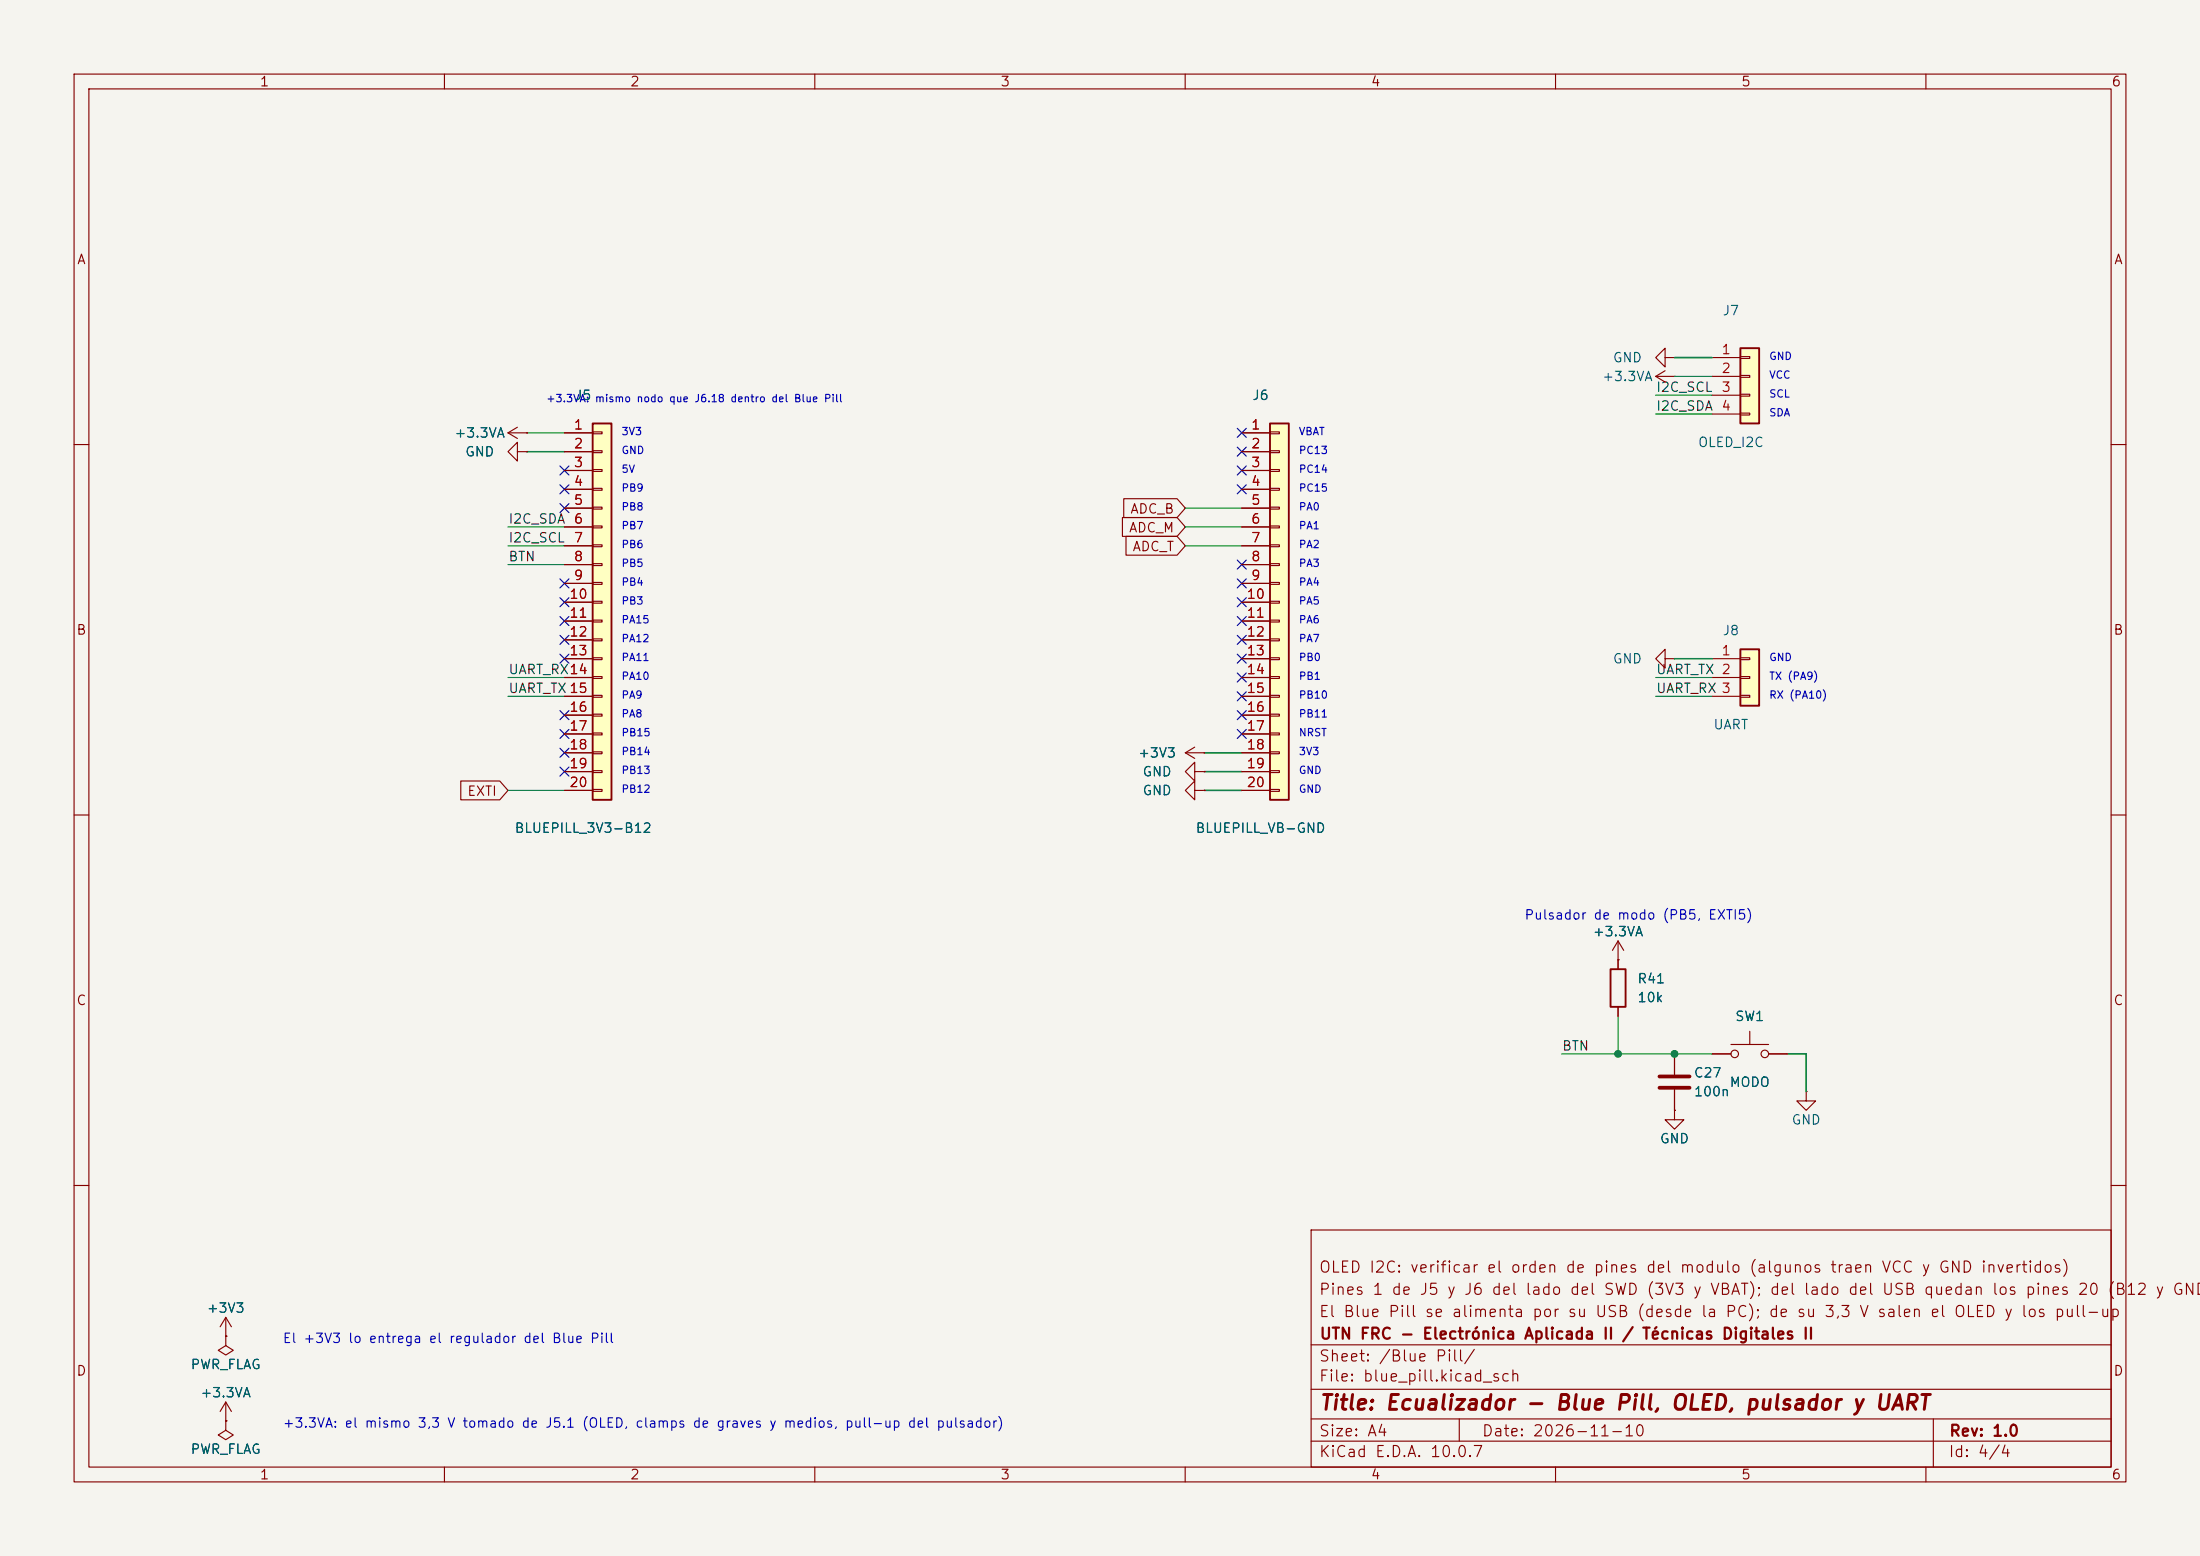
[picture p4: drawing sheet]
<svg xmlns="http://www.w3.org/2000/svg" width="297mm" height="210mm" viewBox="0 0 297 210" stroke-linecap="round" stroke-linejoin="round" font-family="sans-serif">
<path d="M0 0h297v210h-297z" fill="#f5f4ef" stroke="#f5f4ef" stroke-width=".14"/>
<g fill="none" stroke="#840000" stroke-width=".15">
<path d="M10 10h277v190h-277zM12 12h273v186h-273zM60 10v2M110 10v2M160 10v2M210 10v2M260 10v2M223.5 50.8l1.3 .8M223.5 50.8h2.6M224.8 50l-1.3 .8M226.1 50.8h.1M10 60h2"/>
<path d="M285 60h2M10 110h2M285 110h2M218.4 129.5h.1M218.4 127l-.7 1.3M218.4 127l.8 1.3M218.4 127v2.5M10 160h2M177 166h108v32h-108zM285 160h2M30.5 191.8v1.2l1 .7-1 .6-1-.6 1-.7M30.5 191.8h.1"/>
<path d="M30.5 180.3v1.3l1 .6-1 .7-1-.7 1-.6M30.5 180.3h.1M60 198v2M110 198v2M160 198v2M177 194.5h108M177 191.5h108M177 187.5h108M177 181.5h108M197 191.5v3M210 198v2M260 198v2"/>
<path d="M261 191.5v6.5"/>
</g>
<path d="M234.9 87.6h2.6v7.7h-2.6z" fill="#ffffc2"/>
<path d="M234.9 87.6h2.6v7.7h-2.6z" fill="none" stroke="#840000" stroke-width=".25"/>
<path d="M224.8 48.3v-1.3l-1.3 1.3 1.3 1.2v-1.2h1.3M226.1 48.3h.1M224.8 88.9v-1.3l-1.3 1.3 1.3 1.3v-1.3h1.3M226.1 88.9h.1M231.1 88.9h3.8M231.1 91.4h3.8M231.1 94h3.8M234.9 88.8h1.3v.2h-1.3zM234.9 91.3h1.3v.3h-1.3zM234.9 93.9h1.3v.2h-1.3z" fill="none" stroke="#840000" stroke-width=".15"/>
<path d="M80 57.2h2.5v50.8h-2.5z" fill="#ffffc2"/>
<path d="M80 57.2h2.5v50.8h-2.5zM217.4 130.8h2.1v5.1h-2.1z" fill="none" stroke="#840000" stroke-width=".25"/>
<g fill="none" stroke="#840000" stroke-width=".15">
<path d="M68.6 58.4h2.5M68.6 58.4l1.2 .8M69.8 57.7l-1.2 .7M71.1 58.4h.1M76.2 58.4h3.8M80 58.3h1.3v.2h-1.3zM69.8 61v-1.3l-1.2 1.3 1.2 1.2v-1.2h1.3M71.1 61h.1M76.2 61h3.8M76.2 63.5h3.8M76.2 66h3.8M76.2 68.6h3.8"/>
<path d="M76.2 71.1h3.8M76.2 73.7h3.8M76.2 76.2h3.8M76.2 78.7h3.8M80 60.8h1.3v.3h-1.3zM80 63.4h1.3v.2h-1.3zM80 65.9h1.3v.3h-1.3zM80 68.5h1.3v.2h-1.3zM80 71h1.3v.2h-1.3zM80 73.5h1.3v.3h-1.3zM80 76.1h1.3v.2h-1.3zM80 78.6h1.3v.3h-1.3z"/>
<path d="M76.2 81.3h3.8M76.2 83.8h3.8M76.2 86.4h3.8M76.2 88.9h3.8M76.2 91.4h3.8M76.2 94h3.8M76.2 96.5h3.8M76.2 99.1h3.8M80 81.2h1.3v.2h-1.3zM80 83.7h1.3v.2h-1.3zM80 86.2h1.3v.3h-1.3zM80 88.8h1.3v.2h-1.3z"/>
<path d="M80 91.3h1.3v.3h-1.3zM80 93.9h1.3v.2h-1.3zM80 96.4h1.3v.2h-1.3zM80 98.9h1.3v.3h-1.3zM76.2 101.6h3.8M76.2 104.1h3.8M76.2 106.7h3.8M80 101.5h1.3v.2h-1.3zM80 104h1.3v.3h-1.3zM80 106.6h1.3v.2h-1.3zM218.4 129.5v1.3M218.4 135.9v1.3"/>
<path d="M30.5 177.8l-.8 1.3M30.5 177.8l.7 1.3M30.5 177.8v2.5M30.5 180.3h.1M30.5 191.8h.1M30.5 189.2v2.6M30.5 189.2l-.8 1.3M30.5 189.2l.7 1.3"/>
</g>
<path d="M171.4 57.2h2.6v50.8h-2.6z" fill="#ffffc2"/>
<path d="M171.4 57.2h2.6v50.8h-2.6z" fill="none" stroke="#840000" stroke-width=".25"/>
<g fill="none" stroke="#840000" stroke-width=".15">
<path d="M167.6 58.4h3.8M171.4 58.3h1.3v.2h-1.3zM167.6 61h3.8M167.6 63.5h3.8M167.6 66h3.8M167.6 68.6h3.8M167.6 71.1h3.8M167.6 73.7h3.8M167.6 76.2h3.8M167.6 78.7h3.8M171.4 60.8h1.3v.3h-1.3zM171.4 63.4h1.3v.2h-1.3z"/>
<path d="M171.4 65.9h1.3v.3h-1.3zM171.4 68.5h1.3v.2h-1.3zM171.4 71h1.3v.2h-1.3zM171.4 73.5h1.3v.3h-1.3zM171.4 76.1h1.3v.2h-1.3zM171.4 78.6h1.3v.3h-1.3zM167.6 81.3h3.8M167.6 83.8h3.8M167.6 86.4h3.8M167.6 88.9h3.8M167.6 91.4h3.8M167.6 94h3.8"/>
<path d="M167.6 96.5h3.8M167.6 99.1h3.8M171.4 81.2h1.3v.2h-1.3zM171.4 83.7h1.3v.2h-1.3zM171.4 86.2h1.3v.3h-1.3zM171.4 88.8h1.3v.2h-1.3zM171.4 91.3h1.3v.3h-1.3zM171.4 93.9h1.3v.2h-1.3zM171.4 96.4h1.3v.2h-1.3zM171.4 98.9h1.3v.3h-1.3zM167.6 101.6h3.8M167.6 104.1h3.8"/>
<path d="M167.6 106.7h3.8M171.4 101.5h1.3v.2h-1.3zM171.4 104h1.3v.3h-1.3zM171.4 106.6h1.3v.2h-1.3z"/>
</g>
<path d="M234.9 47h2.6v10.2h-2.6z" fill="#ffffc2"/>
<path d="M234.9 47h2.6v10.2h-2.6z" fill="none" stroke="#840000" stroke-width=".25"/>
<g fill="none" stroke="#840000" stroke-width=".15">
<path d="M71.1 58.4h.1M76.2 58.4h3.8M167.6 58.4h3.8M231.1 48.3h3.8M231.1 50.8h3.8M231.1 53.3h3.8M231.1 55.9h3.8M234.9 48.1h1.3v.3h-1.3zM234.9 50.7h1.3v.2h-1.3zM234.9 53.2h1.3v.3h-1.3zM234.9 55.8h1.3v.2h-1.3zM71.1 61h.1"/>
<path d="M76.2 61h3.8M76.2 63.5h3.8M76.2 66h3.8M76.2 68.6h3.8M76.2 71.1h3.8M76.2 73.7h3.8M76.2 76.2h3.8M76.2 78.7h3.8M151.5 69.8h7.4l1.1 1.3-1.1 1.3h-7.4zM151.7 67.3h7.2l1.1 1.3-1.1 1.3h-7.2zM152 72.4h6.9l1.1 1.3-1.1 1.2h-6.9zM167.6 61h3.8"/>
<path d="M167.6 63.5h3.8M167.6 66h3.8M167.6 68.6h3.8M167.6 71.1h3.8M167.6 73.7h3.8M167.6 76.2h3.8M167.6 78.7h3.8M76.2 81.3h3.8M76.2 83.8h3.8M76.2 86.4h3.8M76.2 88.9h3.8M76.2 91.4h3.8"/>
<path d="M76.2 94h3.8M76.2 96.5h3.8M76.2 99.1h3.8M167.6 81.3h3.8M167.6 83.8h3.8M167.6 86.4h3.8M167.6 88.9h3.8M167.6 91.4h3.8M167.6 94h3.8M167.6 96.5h3.8M167.6 99.1h3.8M62.2 105.4h5.3l1.1 1.3-1.1 1.3h-5.3z"/>
<path d="M76.2 101.6h3.8M76.2 104.1h3.8M76.2 106.7h3.8M160 101.6l1.3 .8M160 101.6h2.6M161.3 104.1v-1.2l-1.3 1.2 1.3 1.3v-1.3h1.3M161.3 106.7v-1.3l-1.3 1.3 1.3 1.3v-1.3h1.3M161.3 100.8l-1.3 .8M162.6 101.6h.1M162.6 104.1h.1M162.6 106.7h.1M167.6 101.6h3.8"/>
<path d="M167.6 104.1h3.8M167.6 106.7h3.8M218.4 129.5h.1M218.4 129.5v1.3M218.4 135.9v1.3M236.2 139.2v1.8M226.1 149.9v1.2h1.2l-1.2 1.3-1.3-1.3h1.3M226.1 149.9h.1M226.1 142.2v2.8M226.1 147.1v2.8M231.1 142.2h2.6M233.7 141h5.1"/>
<path d="M238.8 142.2h2.5M243.8 147.3v1.3h1.3l-1.3 1.3-1.2-1.3h1.2M243.8 147.3h.1M30.5 191.8h.1M30.5 180.3h.1"/>
<circle cx="234.2" cy="142.2" r=".51"/>
<circle cx="238.3" cy="142.2" r=".51"/>
</g>
<path d="M224 145.3h4.1M224 146.8h4.1" fill="none" stroke="#840000" stroke-width=".51"/>
<g fill="none" stroke="#009600" stroke-width=".15">
<path d="M71.1 58.4h5.1M223.5 55.9h7.6M223.5 53.3h7.6M226.1 50.8h5M68.6 73.7h7.6M68.6 71.1h7.6M68.6 76.2h7.6M160 73.7h7.6M160 71.1h7.6M160 68.6h7.6M68.6 91.4h7.6M68.6 94h7.6"/>
<path d="M223.5 91.4h7.6M223.5 94h7.6M68.6 106.7h7.6M218.4 137.2v5M210.8 142.2h20.3"/>
</g>
<path d="M226.1 48.3h5M71.1 61h5.1M226.1 88.9h5M162.6 106.7h5M162.6 104.1h5M162.6 101.6h5M241.3 142.2h2.5v5.1" fill="none" stroke="#009600" stroke-width=".2"/>
<g fill="none" stroke="#000084" stroke-width=".15">
<path d="M167 57.8l1.2 1.2M168.2 57.8l-1.2 1.2M75.6 78.1l1.2 1.2M75.6 62.9l1.2 1.2M75.6 65.4l1.2 1.2M75.6 68l1.2 1.2M76.8 78.1l-1.2 1.2M76.8 62.9l-1.2 1.2M76.8 65.4l-1.2 1.2M76.8 68l-1.2 1.2M167 65.4l1.2 1.2M167 60.4l1.2 1.2"/>
<path d="M167 75.6l1.2 1.2M167 78.1l1.2 1.2M167 62.9l1.2 1.2M168.2 65.4l-1.2 1.2M168.2 60.4l-1.2 1.2M168.2 75.6l-1.2 1.2M168.2 78.1l-1.2 1.2M168.2 62.9l-1.2 1.2M75.6 80.7l1.2 1.2M75.6 83.2l1.2 1.2M75.6 85.8l1.2 1.2M75.6 88.3l1.2 1.2"/>
<path d="M75.6 95.9l1.2 1.2M75.6 98.5l1.2 1.2M76.8 80.7l-1.2 1.2M76.8 83.2l-1.2 1.2M76.8 85.8l-1.2 1.2M76.8 88.3l-1.2 1.2M76.8 95.9l-1.2 1.2M76.8 98.5l-1.2 1.2M167 80.7l1.2 1.2M167 83.2l1.2 1.2M167 85.8l1.2 1.2M167 88.3l1.2 1.2"/>
<path d="M167 90.8l1.2 1.2M167 93.4l1.2 1.2M167 95.9l1.2 1.2M167 98.5l1.2 1.2M168.2 80.7l-1.2 1.2M168.2 83.2l-1.2 1.2M168.2 85.8l-1.2 1.2M168.2 88.3l-1.2 1.2M168.2 90.8l-1.2 1.2M168.2 93.4l-1.2 1.2M168.2 95.9l-1.2 1.2M168.2 98.5l-1.2 1.2"/>
<path d="M75.6 101l1.2 1.2M75.6 103.5l1.2 1.2M76.8 101l-1.2 1.2M76.8 103.5l-1.2 1.2"/>
</g>
<g fill="#009600" stroke="#009600" stroke-width=".14">
<circle cx="218.4" cy="142.2" r=".46"/>
<circle cx="226.1" cy="142.2" r=".46"/>
</g>
<text font-size="2" fill="#840000" x="178" y="190.8">Title: Ecualizador - Blue Pill, OLED, pulsador y UART</text>
<g font-size="1.5" fill="#840000">
<text x="178" y="172.1">OLED I2C: verificar el orden de pines del modulo (algunos traen VCC y GND invertidos)</text>
<text x="178" y="178.1">El Blue Pill se alimenta por su USB (desde la PC); de su 3,3 V salen el OLED y los pull-up</text>
<text x="178" y="175.1">Pines 1 de J5 y J6 del lado del SWD (3V3 y VBAT); del lado del USB quedan los pines 20 (B12 y GND)</text>
<text x="178" y="184.1">Sheet: /Blue Pill/</text>
<text x="178" y="181.1">UTN FRC - Electrónica Aplicada II / Técnicas Digitales II</text>
<text x="178" y="186.8">File: blue_pill.kicad_sch</text>
<text x="178" y="197">KiCad E.D.A. 10.0.7</text>
<text x="178" y="194.2">Size: A4</text>
<text x="200" y="194.2">Date: 2026-11-10</text>
<text x="263" y="197">Id: 4/4</text>
<text x="263" y="194.2">Rev: 1.0</text>
</g>
<g font-size="1.3" fill="#840000">
<text x="35" y="12">1</text>
<text x="85" y="12">2</text>
<text x="135" y="12">3</text>
<text x="185" y="12">4</text>
<text x="235" y="12">5</text>
<text x="285" y="12">6</text>
<text x="10.3" y="36">A</text>
<text x="285.3" y="36">A</text>
<text x="152.5" y="69.6">ADC_B</text>
<text x="152.3" y="72.2">ADC_M</text>
<text x="152.8" y="74.7">ADC_T</text>
<text x="10.2" y="86">B</text>
<text x="285.2" y="86">B</text>
<text x="63" y="107.7">EXTI</text>
<text x="10.2" y="136">C</text>
<text x="285.2" y="136">C</text>
<text x="10.2" y="186">D</text>
<text x="285.2" y="186">D</text>
<text x="35" y="200">1</text>
<text x="85" y="200">2</text>
<text x="135" y="200">3</text>
<text x="185" y="200">4</text>
<text x="235" y="200">5</text>
<text x="285" y="200">6</text>
</g>
<g font-size="1.3" fill="#006464">
<text x="232.5" y="42.9">J7</text>
<text x="216.2" y="51.8">+3.3VA</text>
<text x="217.6" y="49.2">GND</text>
<text x="61.3" y="59.4">+3.3VA</text>
<text x="77.5" y="54.3">J5</text>
<text x="169" y="54.3">J6</text>
<text x="62.7" y="61.9">GND</text>
<text x="229.1" y="60.7">OLED_I2C</text>
<text x="217.6" y="89.9">GND</text>
<text x="232.5" y="86.1">J8</text>
<text x="231.2" y="98.8">UART</text>
<text x="153.5" y="102.6">+3V3</text>
<text x="154.1" y="105.1">GND</text>
<text x="154.1" y="107.6">GND</text>
<text x="69.4" y="112.7">BLUEPILL_3V3-B12</text>
<text x="161.3" y="112.7">BLUEPILL_VB-GND</text>
<text x="214.9" y="126.7">+3.3VA</text>
<text x="221" y="133">R41</text>
<text x="221" y="135.6">10k</text>
<text x="234.2" y="138.1">SW1</text>
<text x="228.6" y="145.7">C27</text>
<text x="228.6" y="148.3">100n</text>
<text x="233.4" y="147">MODO</text>
<text x="224" y="154.6">GND</text>
<text x="241.8" y="152.1">GND</text>
<text x="27.8" y="177.5">+3V3</text>
<text x="25.6" y="185.1">PWR_FLAG</text>
<text x="27" y="188.9">+3.3VA</text>
<text x="25.6" y="196.5">PWR_FLAG</text>
</g>
<g font-size="1.3" fill="#0f0f0f">
<text x="223.5" y="53.2">I2C_SCL</text>
<text x="223.5" y="55.8">I2C_SDA</text>
<text x="68.6" y="71">I2C_SDA</text>
<text x="68.6" y="73.5">I2C_SCL</text>
<text x="68.6" y="76.1">BTN</text>
<text x="68.6" y="93.9">UART_TX15</text>
<text x="68.6" y="91.3">UART_RX14</text>
<text x="223.5" y="91.3">UART_TX 2</text>
<text x="223.5" y="93.9">UART_RX 3</text>
<text x="210.8" y="142.1">BTN</text>
</g>
<g font-size="1.3" fill="#a90000">
<text x="232.3" y="48.1">1</text>
<text x="232.3" y="50.7">2</text>
<text x="232.3" y="53.2">3</text>
<text x="77.4" y="58.3">1</text>
<text x="168.8" y="58.3">1</text>
<text x="232.3" y="55.7">4</text>
<text x="77.4" y="60.8">2</text>
<text x="77.4" y="63.4">3</text>
<text x="77.4" y="65.9">4</text>
<text x="168.8" y="60.8">2</text>
<text x="168.8" y="63.4">3</text>
<text x="168.8" y="65.9">4</text>
<text x="77.4" y="68.4">5</text>
<text x="77.4" y="71">6</text>
<text x="168.8" y="68.4">5</text>
<text x="168.8" y="71">6</text>
<text x="77.4" y="73.5">7</text>
<text x="77.4" y="76.1">8</text>
<text x="168.8" y="73.5">7</text>
<text x="168.8" y="76.1">8</text>
<text x="76.8" y="81.1">10</text>
<text x="76.8" y="83.7">11</text>
<text x="77.4" y="78.6">9</text>
<text x="168.2" y="81.1">10</text>
<text x="168.2" y="83.7">11</text>
<text x="168.8" y="78.6">9</text>
<text x="76.8" y="86.2">12</text>
<text x="76.8" y="88.8">13</text>
<text x="168.2" y="86.2">12</text>
<text x="168.2" y="88.8">13</text>
<text x="232.3" y="88.8">1</text>
<text x="76.8" y="91.3">14</text>
<text x="76.8" y="93.8">15</text>
<text x="168.2" y="91.3">14</text>
<text x="168.2" y="93.8">15</text>
<text x="76.8" y="96.4">16</text>
<text x="76.8" y="98.9">17</text>
<text x="76.8" y="101.5">18</text>
<text x="168.2" y="96.4">16</text>
<text x="168.2" y="98.9">17</text>
<text x="168.2" y="101.5">18</text>
<text x="76.8" y="104">19</text>
<text x="76.8" y="106.5">20</text>
<text x="168.2" y="104">19</text>
<text x="168.2" y="106.5">20</text>
</g>
<g font-size="1.3" fill="#0000c2">
<text x="205.7" y="124.4">Pulsador de modo (PB5, EXTI5)</text>
<text x="38.1" y="181.6">El +3V3 lo entrega el regulador del Blue Pill</text>
<text x="38.1" y="193">+3.3VA: el mismo 3,3 V tomado de J5.1 (OLED, clamps de graves y medios, pull-up del pulsador)</text>
</g>
<g font-size="1" fill="#0000c2">
<text x="238.8" y="48.8">GND</text>
<text x="238.8" y="53.9">SCL</text>
<text x="238.8" y="51.4">VCC</text>
<text x="73.7" y="54.5">+3.3VA: mismo nodo que J6.18 dentro del Blue Pill</text>
<text x="83.8" y="59">3V3</text>
<text x="175.3" y="59">VBAT</text>
<text x="238.8" y="56.4">SDA</text>
<text x="83.8" y="61.5">GND</text>
<text x="83.8" y="64.1">5V</text>
<text x="175.3" y="61.5">PC13</text>
<text x="175.3" y="64.1">PC14</text>
<text x="83.8" y="66.6">PB9</text>
<text x="83.8" y="69.1">PB8</text>
<text x="83.8" y="71.7">PB7</text>
<text x="175.3" y="66.6">PC15</text>
<text x="175.3" y="69.1">PA0</text>
<text x="175.3" y="71.7">PA1</text>
<text x="83.8" y="76.8">PB5</text>
<text x="83.8" y="74.2">PB6</text>
<text x="175.3" y="74.2">PA2</text>
<text x="175.3" y="76.8">PA3</text>
<text x="83.8" y="79.3">PB4</text>
<text x="83.8" y="81.8">PB3</text>
<text x="175.3" y="79.3">PA4</text>
<text x="175.3" y="81.8">PA5</text>
<text x="83.8" y="84.4">PA15</text>
<text x="83.8" y="86.9">PA12</text>
<text x="83.8" y="89.5">PA11</text>
<text x="175.3" y="84.4">PA6</text>
<text x="175.3" y="86.9">PA7</text>
<text x="175.3" y="89.5">PB0</text>
<text x="238.8" y="89.5">GND</text>
<text x="83.8" y="94.5">PA9</text>
<text x="83.8" y="92">PA10</text>
<text x="175.3" y="92">PB1</text>
<text x="175.3" y="94.5">PB10</text>
<text x="238.8" y="94.5">RX (PA10)</text>
<text x="238.8" y="92">TX (PA9)</text>
<text x="83.8" y="99.6">PB15</text>
<text x="83.8" y="97.1">PA8</text>
<text x="175.3" y="97.1">PB11</text>
<text x="175.3" y="99.6">NRST</text>
<text x="83.8" y="104.7">PB13</text>
<text x="83.8" y="102.2">PB14</text>
<text x="83.8" y="107.2">PB12</text>
<text x="175.3" y="102.2">3V3</text>
<text x="175.3" y="104.7">GND</text>
<text x="175.3" y="107.2">GND</text>
</g>
</svg>
